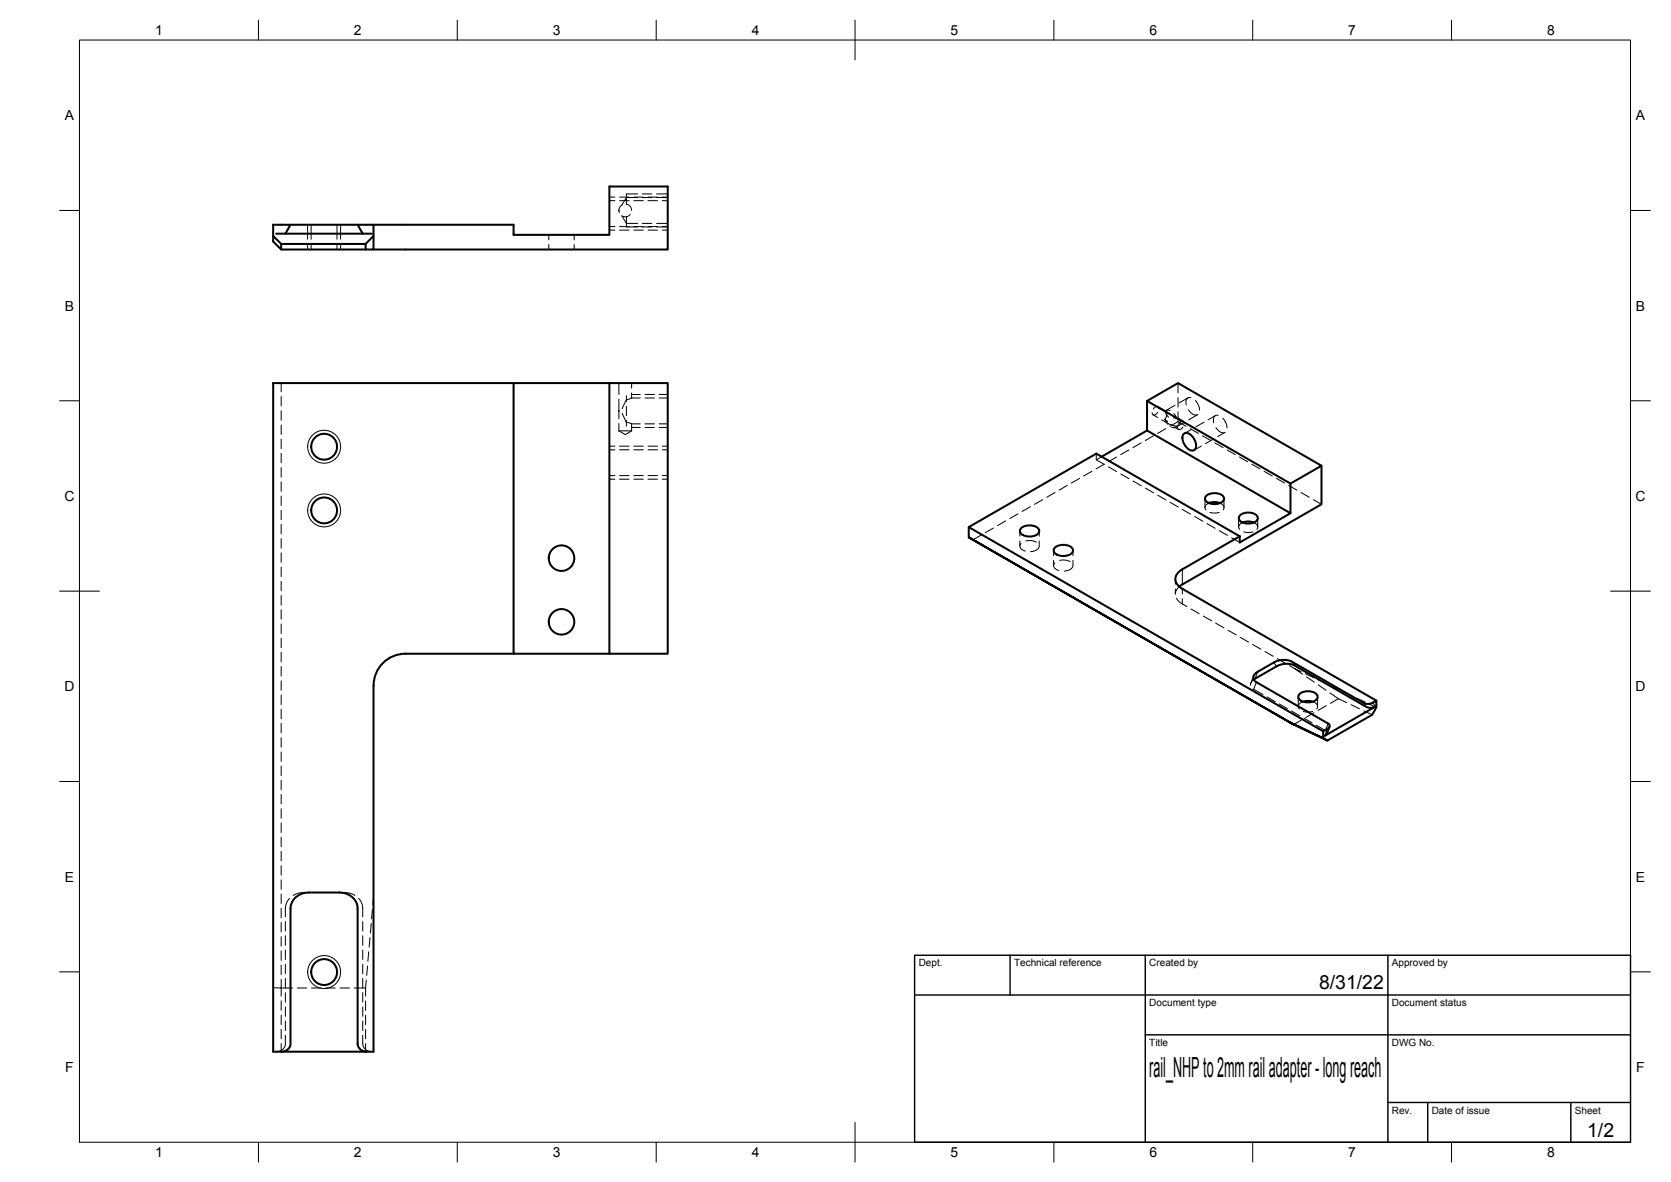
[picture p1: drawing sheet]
<svg xmlns="http://www.w3.org/2000/svg" width="420mm" height="297mm" viewBox="0 0 420 297" stroke-linecap="round" stroke-linejoin="round" font-family="sans-serif">
<!-- layer: Visible -->
<g fill="none" stroke="#000" stroke-width=".51">
<path d="M68.7 59.3l2 2v1.4l-2-2zM69.4 58.7h24.1M71.8 58.7l1.2-2.2h-4.3v2.8M73 56.5h20.9v2.8l-2 2h-21.2M89.9 56.5l1.3 2.2M93.9 59.3v3.4h-2v-1.4M93.9 56.5h35.2v2.5h24.1v-12.1h14.7v15.8h-74M70.7 62.7h21.2M129.1 96.3h-60.4v168h25.2v-92a8 8 0 0 1 8-8M153.2 96.3h14.7v68h-14.7zM153.2 96.3h-24.1v68h24.1M288.4 100.8l7.8-4.5 36.1 20.7-7.8 4.5z"/>
<path d="M288.4 100.8v7.4l36.1 20.8-12.8 7.3v-1.5M288.4 108.2l-11.4 6.6M297.5 109.1a1.52 1.52 0 0 1 2.4 .7 2.59 2.59 0 0 1 .4 3.3 2.15 2.15 0 0 1-2.5-1.4 2.74 2.74 0 0 1-.3-2.6zM332.3 117v9.7l-35 20.2M243.6 135l81.7 47.1zM243.6 135v-2.5l89.1 51.3v1.7M243.6 132.5l32.1-18.5 36 20.8M256.8 132.7a3.3 3.3 0 0 1 4.4 .4 1.53 1.53 0 0 1-1.7 1.7 2.59 2.59 0 0 1-3.1-1.4zM265.2 137.6a3.3 3.3 0 0 1 4.5 .4 1.53 1.53 0 0 1-1.7 1.7 2.59 2.59 0 0 1-3.1-1.4zM303.3 124.6a3.3 3.3 0 0 1 4.4 .4 1.5 1.5 0 0 1-1.7 1.6l-.6 .1a2.12 2.12 0 0 1-2.4-1.4zM304 126.4l1.4-.2 1.4 .2M311.7 134.8l-14.4 8.3a2.58 2.58 0 0 0-1.8 2.4 2.58 2.58 0 0 0 1.8 2.5l48.8 28.1"/>
<path d="M311.8 129.5a3.3 3.3 0 0 1 4.4 .3 1.5 1.5 0 0 1-1.7 1.7l-.6 .1a2.12 2.12 0 0 1-2.4-1.4zM312.5 131.3l1.4-.3 1.4 .3M324.5 121.5v7.5M297.3 146.9l-.8 .5M101.9 164.3h27.2M315.2 170.8l5.8-3.3a5 5 0 0 1 4.5-.2l18.1 10.4a2.62 2.62 0 0 0 2.3-.1l-12.8 7.3 .4-.4 .8-1.9M326.8 174.4a3.3 3.3 0 0 1 4.4 .4 1.53 1.53 0 0 1-1.7 1.7 2.59 2.59 0 0 1-3.1-1.4zM327.7 176.3l1.4-.2 1 .2M324.2 181.4l9.6 4.7-8.5-4M332.7 183.8l1.1-.7a.7 .7 0 0 0 .5-.6 .7 .7 0 0 0-.4-.7l-18-10.4a1.39 1.39 0 0 1-.8-1.4 1.39 1.39 0 0 1 1.2-1.2l4-2.3a5 5 0 0 1 4.6-.2l18 10.4a2.62 2.62 0 0 0 2.3-.1l.9-.5v1.7l-1.1 1.8-11.2 6.5M70.7 264.3a2.19 2.19 0 0 0 2.3-2v-34a4.3 4.3 0 0 1 4.7-4h7.6a4.3 4.3 0 0 1 4.6 4v34a2.18 2.18 0 0 0 2.3 2"/>
<circle cx="81.5" cy="112.3" r="3.2"/>
<circle cx="81.5" cy="128.3" r="3.2"/>
<circle cx="141.2" cy="140.3" r="3.2"/>
<circle cx="141.2" cy="156.3" r="3.2"/>
<circle cx="81.5" cy="244.3" r="3.2"/>
</g>
<!-- layer: Hidden -->
<g fill="none" stroke="#000" stroke-width=".25">
<path d="M78.2 56.5v3.6M84.7 56.5v3.6M138 59v1.3M144.4 59v1.3M153.2 56.9h1.4M153.2 50.4h1.4M155.6 52.8v.2M155.8 56.9h2.4M155.8 50.4h2.4M156.4 54.2l1.1 1.9h2.8M156.4 51.5a1.56 1.56 0 0 0-.7 1.9M157.5 48.7v2.6a1.6 1.6 0 0 1 1.3 1.6"/>
<path d="M157.5 54.5v2.5M158.5 53.9a1.57 1.57 0 0 1-2.1 .4M159.4 56.9h2.4M159.4 50.4h2.4M160.3 49.6h-2.8l-1.1 1.9M161.5 56.1h2.4M161.5 49.6h2.4M162.9 56.9h2.4M162.9 50.4h2.4M165.1 56.1h2.8M165.1 49.6h2.8M166.5 56.9h1.4"/>
<path d="M166.5 50.4h1.4M78.2 61.3v1.4M84.7 61.3v1.4M138 61.5v1.2M144.4 61.5v1.2M70.7 96.3v2.2M70.7 99.6v2.4M155.6 96.3v2.8M157.5 99.4v1.5M158.8 96.3v1.3M158.8 98.7v1.3M296.2 96.3v2.4"/>
<path d="M296.2 99.9v2.4M298.7 100l-2.2 1.3M299.4 99.9a1.12 1.12 0 0 0-1.2 1.6l.1 .3M70.7 103.2v2.4M70.7 106.8v2.4M70.7 110.4v2.3M70.7 113.9v2.4M70.7 117.5v2.4M153.2 119.5h1.4M153.2 113h1.4M155.6 103.2v.2M155.6 108.3h3.2"/>
<path d="M155.6 108.3l1.6 .9 1.6-.9M155.6 100.3v2.9M155.6 103.4v1.8M155.6 106.4v1.9M155.8 119.5h2.4M155.8 113h2.4M156.5 103.9l.4 1a1.48 1.48 0 0 0 1 1.3l.9 .3M157.5 102.1v2.4M157.5 105.6v1.5M158.8 100l-.6 .3a.99 .99 0 0 0-1.1 1l-.7 1.4M158.8 106.5h2.2M158.8 100h2.2"/>
<path d="M158.8 106.5v1.8M159.4 119.5h2.4M159.4 113h2.4M162.2 106.5h2.3M162.2 100h2.3M162.9 119.5h2.4M162.9 113h2.4M165.7 106.5h2.2M165.7 100h2.2M166.5 119.5h1.4M166.5 113h1.4M274.6 118.4l-2.1 1.2"/>
<path d="M275.7 115.6l2 1.1M275.7 114v1.6M277 114.8l-1.3 .8M277.6 116.7l-2 1.1M278.7 117.3l2.1 1.2M280.7 114.9l-2 1.1M281.8 119.1l2.1 1.2M283.8 113.1l-2 1.2M286.9 111.3l-2 1.2M289.9 104.3l1.2 .6M290 109.5l-2 1.2M291.1 103.7a.76 .76 0 0 1-.6 .5 .76 .76 0 0 1-.8-.2v-.3"/>
<path d="M291.1 102.2l2.1 1.2M291.4 102.7a.58 .58 0 0 0-.5-.6 .58 .58 0 0 0-.6 .4l-.3 .3M292.1 105.5l2.1 1.2M292.9 103.4l1 1.4M292.9 103.4h.3l.2 .2-.1 1.1-.4 .7M293.1 107.7l-2 1.2M293.3 106l-.4-.6 .7 1.2M294.2 103.2l-.7-.2-.6 .4M294.2 106.7l1.7 .4M295.1 103.9l.8 1.3-.9-.2M295.2 107.3l1.1 .6M295.4 101.9l-2.2 1.3"/>
<path d="M295.9 107.1l-.6 .4-.7-.2M295.9 105.2h.5l.4 .5-.2 .7-.7 .7M296.2 103.5v2.5l2 1.1M296.2 106l-2 1.1M296.5 105.2l1 .6M297.4 107.3a.69 .69 0 0 1-.6 .7 .69 .69 0 0 1-.7-.6M297.8 106.4a.64 .64 0 0 0-.6-.7 .64 .64 0 0 0-.7 .6l-.1 .1M297.9 106.1l-2.3 1.3M298.8 103a2.24 2.24 0 0 0 2.3 1.2M299.3 107.7l2 1.2M299.6 107.9l-1.8 1M300.6 100.6l.8 1.3 .2 1.2"/>
<path d="M301.1 104.2l-2.2 1.3M302.1 112.1l-1.9 1M302.4 109.5l2 1.2M302.7 106.1l-2 1.2M305.2 110.3l-2.1 1.2M305.5 111.3l2 1.2M305.6 104.4l-1.8 1.1M305.7 107.5a2.13 2.13 0 0 0 2.3 1.2M306.3 104.4a1.12 1.12 0 0 0-1.2 1.5l.1 .3M307.5 105.1l.8 1.2 .2 1.2M308 108.7l-1.8 1M308.6 113.1l2 1.2"/>
<path d="M311.7 114.9l2 1.1M314.7 116.6l2.1 1.2M317.8 118.4l2.1 1.2M70.7 121.1v2.4M70.7 124.7v2.3M70.7 128.2v2.4M70.7 131.8v2.4M70.7 135.4v2.4M70.7 138.9v2.4M246.7 134.5l-2.1 1.1M249.8 132.7l-2.1 1.2M252.9 130.9l-2.1 1.2"/>
<path d="M256 129.1l-2.1 1.2M256.4 133.4v1.3M256.4 135.9v1.3M256.7 136.6a1.19 1.19 0 0 0-.1 1.3 1.19 1.19 0 0 0 1.2 .6M257.9 135.9h1.5l1.2 .4M259.1 127.3l-2.1 1.2M261.3 137.3a1.99 1.99 0 0 1-2.2 1.3M261.3 133.4v1.3M261.3 135.9v1.3M262.2 125.6l-2.1 1.2M264.9 138.3v1.3M265.3 123.8l-2.1 1.2"/>
<path d="M268.4 122l-2.1 1.2M269.8 138.3v1.3M271.5 120.2l-2.1 1.2M284.9 120.9l2.1 1.2M288 122.7l2.1 1.2M291.1 124.4l2.1 1.2M294.2 126.2l2.1 1.2M297.3 128l2.1 1.2M300.4 129.8l2.1 1.2M303 125.3v2.3M303.5 131.6l2 1.2M304 126.4a1.08 1.08 0 0 0-.8 1.8"/>
<path d="M304.2 128.8l.9 .1 1.5-.1M306.6 133.4l2.1 1.1M306.8 126.4a1.08 1.08 0 0 1 .8 1.7M307.8 125.3v2.3M309.7 135.2l2 1.1M311.4 130.2v2.2M312.5 131.3a1.08 1.08 0 0 0-.8 1.7M312.7 133.7l.9 .1 1.4-.1M315.3 131.3a1.06 1.06 0 0 1 .7 1.7M316.3 130.2v2.2M321 120.2l2 1.2M324 122l2.1 1.2"/>
<path d="M327.1 123.8l2.1 1.2M330.2 125.6l2.1 1.1M70.7 142.5v2.4M70.7 146.1v2.4M70.7 149.7v2.3M70.7 153.2v2.4M70.7 156.8v2.4M264.9 140.8v1.3M265.2 141.4a1.19 1.19 0 0 0-.1 1.3 1.19 1.19 0 0 0 1.2 .7M266.4 140.8h1.5l1.2 .3M269.8 142.2a1.99 1.99 0 0 1-2.2 1.3M269.8 140.8v1.3"/>
<path d="M295.5 145.5v1.3M295.5 148v1.3M295.8 150.3l1 1.2 1.6 .9M296.5 147.4l-.6 .7-.4 1.1M299.5 153l2 1.2M302.6 154.8l2.1 1.2M305.7 156.6l2 1.2M308.8 158.4l2 1.2M70.7 160.4v2.4M70.7 163.9v2.4M70.7 167.5v2.4M70.7 171.1v2.4"/>
<path d="M70.7 174.7v2.3M70.7 178.2v2.4M311.9 160.2l2 1.2M315 162l2 1.1M315.1 173.1l2.4 1.4M315.2 169.9l-.7 1.7M315.2 170.8l-.6 .7-.1 .7M318.1 163.7l2 1.2M318.6 175.1l2 1.2M321.2 165.5l2 1.2M321.7 176.9l2 1.2M324.3 167.3l1.1 .7"/>
<path d="M324.8 178.7l2 1.2M326.4 175.1v2.5M327.1 168.8l-1.7-.8 2.1 1.4M327.7 176.3a1.15 1.15 0 0 0-1.1 .7 1.15 1.15 0 0 0 .1 1.2M327.7 178.8l1 .2 1.4-.2M328.2 169.3l2.2 1M328.5 170.1l2 1.3M330.1 176.3a1.17 1.17 0 0 1 .9 1.9M330.4 179.1l-2.1 1.2M331.3 175.1v2.5M331.4 170.8l2.2 1.1M331.5 172.1l1.9 1.4"/>
<path d="M333.5 177.3l-2.1 1.2M334.4 174.1l2.1 1.5M334.7 172.4l2.1 1M336.5 175.6l2.1 1M336.5 175.6l-2 1.1M337.9 173.9l2.1 1M339.7 177.1l2.1 1M341.1 175.4l2.2 1.1M342.9 178.6l2.1 1M344.4 177l1.7 .8M70.7 181.8v2.4M70.7 185.4v2.4"/>
<path d="M70.7 189v2.3M70.7 192.5v2.4M70.7 196.1v2.4M70.7 199.7v2.3M327.3 180.9l-2 1.2M327.9 180.5l2 1.2M331 182.3l2.4 1.4 .2 .7M70.7 203.2v2.4M70.7 206.8v2.4M70.7 210.4v2.4M70.7 214v2.3M70.7 217.5v2.4"/>
<path d="M70.7 221.1v2.4M70.7 224.7v2.4M70.7 228.2v2.4M70.7 231.8v2.4M70.7 235.4v2.4M70.7 239v2.3M71.8 231.6v2.4M71.8 235.2v2.4M71.8 238.7v2.4M72.8 225.8l-.7 1a6.3 6.3 0 0 0-.3 3.6M77.7 224.3l-2.5 .1-1.5 .6M85.3 224.3l2.5 .1 1.4 .6"/>
<path d="M90.2 225.8l.7 1a6.8 6.8 0 0 1 .3 3.6M91.2 231.6v2.4M91.2 235.2v2.4M91.2 238.7v2.4M92.7 239.2l-.2 2.4M93 235.6l-.2 2.4M93.3 232.1l-.2 2.3M93.6 228.5l-.2 2.4M93.9 225.3l-.2 2M70.7 246.1v2.2l-2-.1M70.7 242.5v2.4M70.7 251.5v2.4"/>
<path d="M70.7 255.1v2.4M70.7 258.7v2.4M71.8 242.3v2.4M71.8 245.9v2.4M71.8 249.5v2.3M71.8 253v2.4M71.8 256.6v2.4M73.6 248.3h-2.9v2M74.8 248.3h2.3M78.3 248.3h2.4M81.9 248.3h2.4M85.5 248.3h2.4"/>
<path d="M89 248.3h2.9M91.2 242.3v2.4M91.2 245.9v2.4M91.2 249.5v2.3M91.2 253v2.4M91.2 256.6v2.4M91.9 248.3v2M91.9 251.5v2.4M91.9 255.1v2.4M91.9 258.7v2.4M92.1 246.3l-.2 2M92.4 242.7l-.2 2.4"/>
<path d="M70.7 262.2v2.1M71.8 260.2v2.1a2.14 2.14 0 0 1-2.4 2M91.2 260.2v2.1a2.18 2.18 0 0 0 2.3 2M91.9 262.2v2.1"/>
<circle cx="293.4" cy="105.8" r=".09"/>
</g>
<!-- layer: Hidden Narrow -->
<g fill="none" stroke="#000" stroke-width=".25">
<path d="M77.3 56.5v3.6M85.6 56.5v3.6M153.2 57.8h1.4M153.2 49.5h1.4M155.8 57.8h2.4M155.8 49.5h2.4M157.5 57h2.8M157.5 48.7h2.8M159.4 57.8h2.4M159.4 49.5h2.4M161.5 57h2.4M161.5 48.7h2.4"/>
<path d="M162.9 57.8h2.4M162.9 49.5h2.4M165.1 57h2.8M165.1 48.7h2.8M166.5 57.8h1.4M166.5 49.5h1.4M77.3 61.3v1.4M85.6 61.3v1.4M158.8 99.1h2.2M162.2 99.1h2.3M165.7 99.1h2.2M153.2 112.1h1.4"/>
<path d="M155.8 112.1h2.4M158.8 107.4h2.2M159.4 112.1h2.4M162.2 107.4h2.3M162.9 112.1h2.4M165.7 107.4h2.2M166.5 112.1h1.4M153.2 120.4h1.4M155.8 120.4h2.4M159.4 120.4h2.4M162.9 120.4h2.4M166.5 120.4h1.4"/>
<path d="M297.3 148v1.3M297.3 150.5v1.3M315.9 171.4l-.7 1.8M333.9 181.8l-.6 1.8"/>
</g>
<!-- layer: Visible Narrow -->
<g fill="none" stroke="#000" stroke-width=".25">
<path d="M297.3 143.1v3.8M316.3 168.8l-.7 1.8M320.3 166.5l.7 1M324.9 166.3l.6 1M342.9 176.7l.7 1M345.2 176.6l.7 1M333.8 183.1l-.7 1.8"/>
<circle cx="81.5" cy="112.3" r="4.1"/>
<circle cx="81.5" cy="128.3" r="4.1"/>
<circle cx="81.5" cy="244.3" r="4.1"/>
</g>
<!-- layer: Border -->
<g fill="none" stroke="#000" stroke-width=".25">
<path d="M20 10.1h390v276.9h-390zM65 5.1v5M115 5.1v5M165 5.1v5M215 5.1v10M265 5.1v5M315 5.1v5M365 5.1v5M15 52.9h5M410 52.9h5M15 100.7h5M410 100.7h5"/>
<path d="M15 148.6h10M405 148.6h10M15 196.4h5M410 196.4h5M15 244.2h5M410 244.2h5M65 287v5M115 287v5M165 287v5M215 282.1v9.9M265 287v5M315 287v5"/>
<path d="M365 287v5"/>
</g>
<!-- layer: TitleBlock -->
<path d="M230 240.1h180v46.9h-180zM230 250h180M254 240.1v9.9M288 240.1v46.9M349 240.1v46.9M288 260.1h122M349 277.1h61M359 277.1v9.9M395 277.1v9.9" fill="none" stroke="#000" stroke-width=".36"/>
<text font-size="7" x="289" y="270.6">rail_NHP to 2mm rail adapter - long reach</text>
<g font-size="4.9">
<text x="331.7" y="248.5">8/31/22</text>
<text x="399.1" y="285.7">1/2</text>
</g>
<g font-size="3.5">
<text x="39" y="8.8">1</text>
<text x="89" y="8.8">2</text>
<text x="139" y="8.8">3</text>
<text x="189" y="8.8">4</text>
<text x="239" y="8.8">5</text>
<text x="289" y="8.8">6</text>
<text x="339" y="8.8">7</text>
<text x="389" y="8.8">8</text>
<text x="16.3" y="30.2">A</text>
<text x="411.3" y="30.2">A</text>
<text x="16.3" y="78">B</text>
<text x="411.3" y="78">B</text>
<text x="16.2" y="125.9">C</text>
<text x="411.2" y="125.9">C</text>
<text x="16.2" y="173.7">D</text>
<text x="411.2" y="173.7">D</text>
<text x="16.3" y="221.6">E</text>
<text x="411.3" y="221.6">E</text>
<text x="16.4" y="269.4">F</text>
<text x="411.4" y="269.4">F</text>
<text x="39" y="290.8">1</text>
<text x="89" y="290.8">2</text>
<text x="139" y="290.8">3</text>
<text x="189" y="290.8">4</text>
<text x="239" y="290.8">5</text>
<text x="289" y="290.8">6</text>
<text x="339" y="290.8">7</text>
<text x="389" y="290.8">8</text>
</g>
<g font-size="2.5">
<text x="231" y="242.9">Dept.</text>
<text x="255" y="242.9">Technical reference</text>
<text x="289" y="242.9">Created by</text>
<text x="350" y="242.9">Approved by</text>
<text x="289" y="252.8">Document type</text>
<text x="350" y="252.8">Document status</text>
<text x="289" y="262.9">Title</text>
<text x="350" y="262.9">DWG No.</text>
<text x="350" y="279.9">Rev.</text>
<text x="360" y="279.9">Date of issue</text>
<text x="396" y="279.9">Sheet</text>
</g>
</svg>
